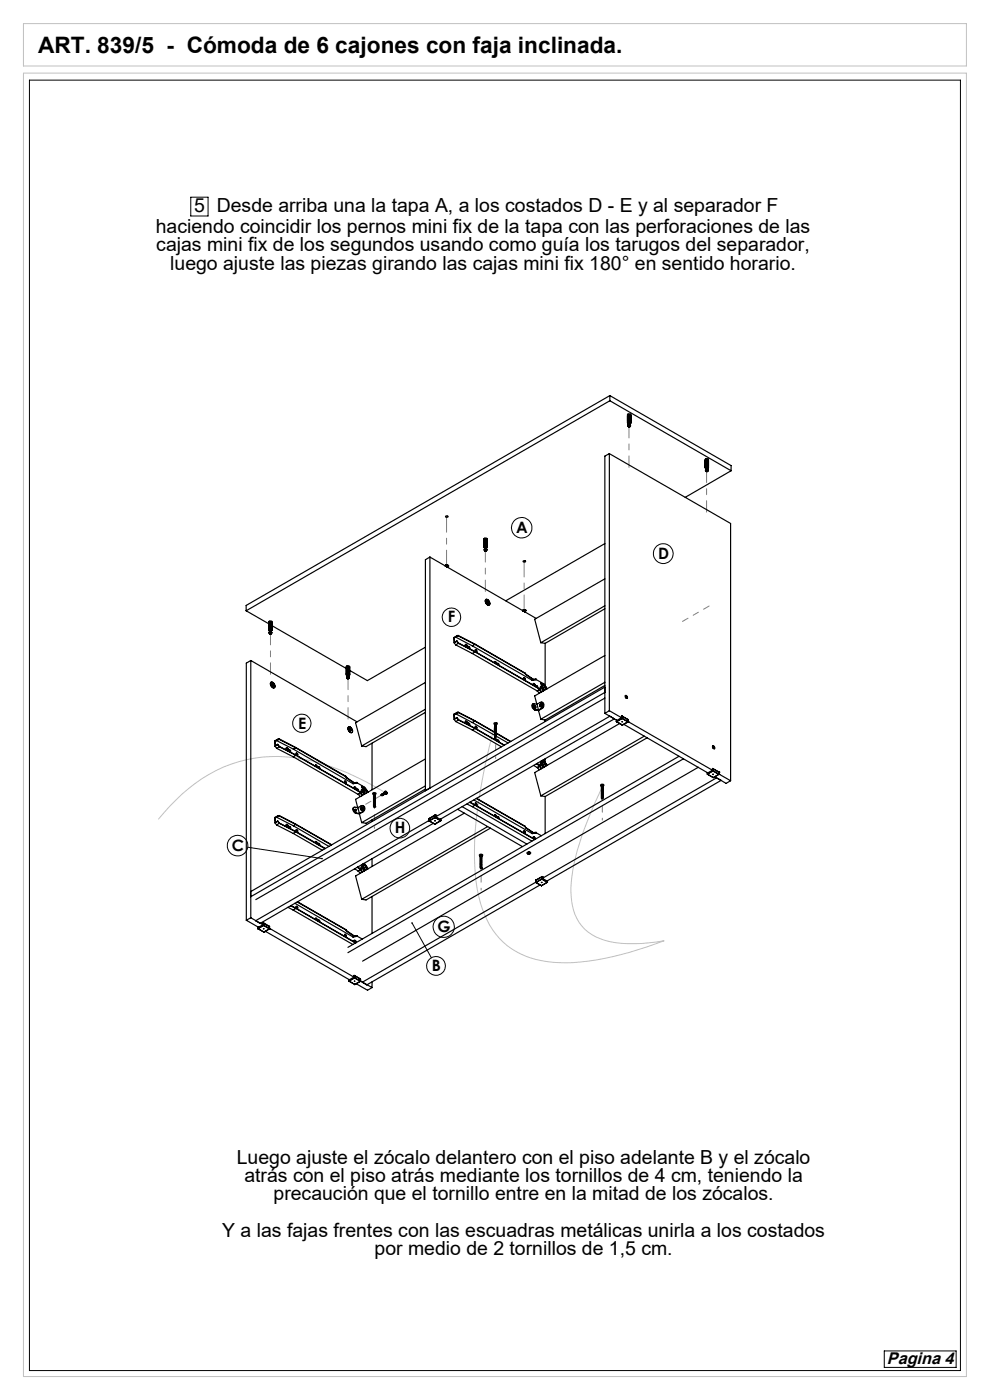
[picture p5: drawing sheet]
<svg xmlns="http://www.w3.org/2000/svg" width="210mm" height="297mm" viewBox="0 0 210 297" stroke-linecap="round" stroke-linejoin="round" font-family="sans-serif">
<path d="M5 15.5h200v276.5h-200zM5 5h200v9h-200zM105 153.7a113.4 113.4 0 0 0-4.4 26.6 31.2 31.2 0 0 0 3.3 15.9 16.2 16.2 0 0 0 13.4 7.9 51.3 51.3 0 0 0 19.8-3.2l3.8-1.3a26.3 26.3 0 0 1-13.6-.5 9.3 9.3 0 0 1-6.1-8.7 32.8 32.8 0 0 1 2.1-12.8l2-5.2 2.6-5.7M81.7 168.2a51 51 0 0 0-19.1-7.4 29.2 29.2 0 0 0-25.2 8.9l-3.8 4.1" fill="none" stroke="#c0c0c0" stroke-width=".21"/>
<g fill="none" stroke="#000" stroke-width=".21">
<path d="M6.2 17h197.5v273.8h-197.5zM40.5 41.8h3.6v4h-3.6zM52.6 179.7l15.7 2.4M87.4 195.8l4.1 7.4M187.6 286.6h15.2v3.5h-15.2z"/>
<circle cx="110.7" cy="112" r="2.17"/>
<circle cx="140.7" cy="117.4" r="2.1"/>
<circle cx="95.8" cy="130.9" r="1.95"/>
<circle cx="64" cy="153.4" r="1.94"/>
<circle cx="50.4" cy="179.4" r="2.18"/>
<circle cx="84.8" cy="175.7" r="2.08"/>
<circle cx="94.1" cy="196.6" r="2.25"/>
<circle cx="92.5" cy="204.9" r="1.98"/>
</g>
<path d="M133.4 99.2v-8.7M149.9 108.7v-8.7M103 125.5v-8.7M57.4 143.1v-8.7M73.8 152.6v-8.7" fill="none" stroke="#808080" stroke-width=".21" stroke-dasharray="15.2 1.3 1.3 1.3" stroke-dashoffset="12.8"/>
<path d="M105.1 156.3v4.6M79.4 171.2v4.6M127.8 169.4v4.6M102.1 184.2v4.6" fill="none" stroke="#808080" stroke-width=".21" stroke-dasharray="15.2 1.3 1.3 1.3" stroke-dashoffset="14.8"/>
<path d="M144.8 131.8l5.6-3.2M80.9 168.7l-5.6 3.2" fill="none" stroke="#808080" stroke-width=".21" stroke-dasharray="15.2 1.3 1.3 1.3" stroke-dashoffset="13.9"/>
<path d="M94.7 120v-10.4M111.2 129.5v-10.4" fill="none" stroke="#808080" stroke-width=".21" stroke-dasharray="15.2 1.3 1.3 1.3" stroke-dashoffset="11.9"/>
<path d="M87.3 195.7a.16 .16 0 0 0 0 .2 .16 .16 0 0 0 .3-.1 .16 .16 0 0 0-.2-.2v.2zM68.2 182v.2l.2 .1 .1-.1-.2-.1h.2z" fill="#000"/>
<g fill="none" stroke="#000" stroke-width=".25">
<path d="M129.3 96.2l-1 .6v54.5M129.3 96.2l25.7 14.9v54.5M129.3 96.2v54.6M129.4 85l-77.2 44.6M129.4 85l25.7 14.9M129.4 83.9v1.1M129.4 83.9l-77.2 44.5v1.2M129.4 83.9l25.7 14.9v1.1M133.1 89.7l.3 .2h-.2a.21 .21 0 0 1 .3-.3 .21 .21 0 0 1 .2 .3l.1-.2M133.1 89.7v-1.8l.2-.1h.3l.2 .2v1.7M133.1 89.7l.1-.1a.4 .4 0 0 1 .6 .1M133.2 90.4l.2 .2h.2l.1-.2"/>
<path d="M133.2 90.2l.2-.2 .3 .1v.1M133.2 88.2h-.1l.3-.2v1.3l-.3 .2M133.2 90.4l.3-.2 .2 .2M133.2 90.2l.3-.1 .2 .1M133.2 88.2v1.2M133.2 90.2v.2M133.4 90.1v-.4h.2v.4M133.4 88.1l-.2 .1M133.4 90.4h.1M133.5 90.5h-.1M133.5 90.4h.1M133.5 90.4v.1"/>
<path d="M133.6 88l.2 .2v1.3l-.2-.2zM133.6 88.1l.1 .1M133.7 88.2v1.2M133.7 90.2v.2M133.8 88.2h-.1M149.6 99.2l.2 .2-.1-.2h.4v.2l.2-.2M149.6 99.2l.1-1.8a.37 .37 0 0 1 .6 .1v1.7M149.6 99.2l.3-.2 .4 .2M149.6 99.9l.3 .2 .3-.2M149.6 99.7l.4-.2 .2 .2M149.6 97.7l.2-.2v1.3l-.2 .2M149.6 99.9l.2-.2 .4 .2"/>
<path d="M149.6 99.7l.2-.1 .4 .1M149.6 97.7v1.2M149.6 99.7v.2M149.8 99.9l.3 .1h-.2zM149.8 99.6l.1-.4 .2 .1v.3M149.8 97.6l-.2 .1M149.8 100h.1M149.8 99.9h.1M149.9 99.9l-.1 .1M149.9 99.9v.1M149.9 99.9h.2l-.3 .1M149.9 100h.1"/>
<path d="M150 99.9v.1M150 100h.1M150 97.6l.2 .1M150.2 97.7l-.2-.2v1.3l.3 .2M150.2 97.7v1.2M150.2 99.7v.2M155.1 99.9l-9.8 5.6M90.2 118.7l1-.5v49l-1 .5zM91.2 118.2l22.5 13M94.5 120h.1M94.5 120v.1M94.5 119.9h.1"/>
<path d="M94.5 119.9v.1M94.5 109.5h.1a.23 .23 0 0 1 .3-.1 .23 .23 0 0 1 .1 .3h-.1a.22 .22 0 0 1-.3 .1 .22 .22 0 0 1-.1-.3zM94.5 119.9v.2M94.6 119.9h.1M94.6 119.9v.3M94.7 119.9h.1M94.7 119.9h-.1M94.7 119.9v.3M94.8 119.9h.1M94.8 119.9v.4M94.8 119.9l.1 .4M94.9 119.9h.1"/>
<path d="M94.9 119.9v.4M102.6 116.1l.3 .2-.1-.1a.21 .21 0 0 1 .2-.2 .21 .21 0 0 1 .2 .3l.2-.2M102.6 116.1l.1-1.8a.41 .41 0 0 1 .7 0v1.8M102.6 116.1l.1-.2a.4 .4 0 0 1 .7 .2M102.7 114.5l.2-.1v1.3l-.2 .1zM102.7 114.5v.1M102.7 116.7l.2 .2 .4-.2M102.7 116.6l.2-.2h.3l.1 .2M102.7 116.7l.3-.1 .3 .1M102.7 116.6l.2-.2 .4 .2M102.7 114.6v1.1M102.7 116.6v.1"/>
<path d="M102.9 116.4v-.3h.3v.3M102.9 116.7h.1M102.9 116.7v.1M102.9 114.5l-.2 .1M102.9 116.7l.2 .2M102.9 116.8h.1M103 116.8l.1 .1M103 116.7v.1M103.1 114.5l.2 .1M103.1 116.8v.1M103.3 114.6l.1-.1-.3-.1v1.3l.3 .1M103.3 114.6v1.1"/>
<path d="M103.3 116.6v.1M110.9 119.1l.2-.1a.24 .24 0 0 1 .2-.1 .24 .24 0 0 1 .1 .3h-.3zM128.3 115.3l-21 12.2M52.2 129.6l4.8 2.7M57 133.6l.2 .3M57 133.6v-1.7l.3-.2 .4 .2v1.7M57 133.6a.41 .41 0 0 1 .7 0M57.1 134.3l.2 .2 .3-.2M57.1 134.2l.1-.2 .4 .2M57.1 132.1l.2-.1v1.2l-.3 .2M57.1 134.3l.2-.1 .3 .1M57.1 134.2l.2-.2 .3 .2"/>
<path d="M57.1 132.1v1.2M57.1 134.2v.1M57.2 134.3h.3v.1l-.3 .1zM57.2 134l.1-.4 .2 .1v.3M57.2 133.8l-.1-.1 .2-.1 .3 .1-.1 .1M57.3 132l-.2 .1M57.3 134.4v.1M57.3 134.4l-.1-.1 .2 .2M57.3 134.3v.1M57.4 134.4l-.1 .1M57.4 134.4v.1M57.4 134.4l.1-.1z"/>
<path d="M57.4 134.3v.1M57.5 132l.1 .1M57.6 132.1l-.1-.1v1.2l.2 .2M57.6 132.1v1.2M57.6 134.2v.1M57.7 133.6l-.2 .3M57.7 132.7l15.7 9.1M90.2 137.3l-12.3 7.1-3.7-2.2M94.4 120h.1M94.5 120h-.1M94.9 120l.1 .4M95 120h.1"/>
<path d="M96.3 136.4l.4 .4M96.3 135.3l.1 .9 .5-.2M96.7 136.8l3.5 1.8M96.7 135.2l-.4 .1M96.7 135.2l3.5 1.8M96.9 134.9v.1M96.9 134.9l-.6 .4v1.1M96.9 135l-.6 .3M96.9 134.9l.3-.1 3.5 1.8 10.6 6.2M96.9 136.1l.4 .4M96.9 136v.1M96.9 136l.4 .4 3.5 1.8 13.7 8"/>
<path d="M96.9 136.1l-.6 .3M97.2 134.9l3.5 1.8M97.2 134.9l-.3 .1M97.2 134.9l-.5 .3M97.3 136.5l3.5 1.8M97.3 136.5l-.6 .3M98.7 136.9l.1 .1M98.7 136.9l.4 .2M98.8 137.2a.23 .23 0 0 1-.2-.3 .23 .23 0 0 1 .4-.2l.2 .4-.1 .2M99 136.8v.4l-.1-.1M99 136.8v.2M99 137l.1 .1"/>
<path d="M99 137h-.1M99 136.8l-.1 .1M99 137.1h.1M99.1 137.1h-.1M99.3 137.2l.3 .3M99.4 137.4h.1M99.4 137.4l.1 .1M99.4 137.2l-.1 .1M100.2 137l12.7 7.3M100.2 138.6l13.7 8M100.7 136.7l10.6 6.1M100.7 136.7l-.5 .3"/>
<path d="M100.8 138.3l13.7 7.9M100.8 138.3l-.6 .3M100.8 137.8l.3 .3M101.1 138.1v.3M101.1 138.1l-.2-.3-.1 .5M101.1 138.1h.1M103 127.2a.74 .74 0 0 1 .7 .4 .74 .74 0 0 1 0 .8l-.4-.2a.81 .81 0 0 1-.3-1zM103.1 127.2a.78 .78 0 0 1 .6 1.2 .82 .82 0 0 1-.6-1.2zM103.3 127.7l.1 .2 .1-.1M103.3 127.4l.1-.2 .1 .3zM103.4 127.6v.2M103.4 127.8h.1"/>
<path d="M103.4 127.3l.1 .2M103.5 127.6l-.1-.1-.1 .2M103.5 127.6v.1M103.5 127.7l.1 .1M103.5 127.8l-.1 .1M103.5 127.6l-.2 .1M103.5 127.7l-.1 .1M103.5 127.8v.1M103.6 127.8h-.1M110.9 129.5h.1M111 129.5h.1M111 129.4v.2"/>
<path d="M111 129.4h.1M111.1 129.4h.1M111.1 129.4l-.2 .1M111.1 129.4v.3M111.2 129.4h.1M111.2 129.4v.3M111.2 129.4h-.1M111.2 129.4l.2 .1v.4M111.3 129.4h.1M111.3 129.4v.4M111.3 129.5h.1M111.4 129.5h.1"/>
<path d="M111.4 129.5v.3M111.4 129.6h.1M114.7 136.3l.9 .2M115.6 136.5v9M128.3 139.1l-14.9 8.5 .5 1.8M128.3 128.5l-13.6 7.8M128.3 129.1l-12.7 7.4M128.3 122.8l-14.9 8.6 1.3 4.9M53.2 140.1v54.6M53.2 140.1l-1 .6v54.5M53.2 140.1l22.5 13M57.4 144.8a.69 .69 0 0 1 .8 .3 .69 .69 0 0 1-.1 .8l-.4-.1-.3-.4z"/>
<path d="M57.5 144.7a.78 .78 0 0 1 .6 1.2h-.1a.84 .84 0 0 1-.5-1.2zM57.7 145.2h.1zM57.7 145.3h.1M57.7 145.2v.1M57.7 145l.2-.2 .1 .3zM57.8 145.5l.1-.1v.2zM57.8 145.2h.1M57.8 145.3l.2 .1M57.8 144.8l.1 .3M57.9 145.1h-.1v.4M57.9 145.1v.2M57.9 145.3l.1 .1"/>
<path d="M57.9 145.1l-.1 .1M57.9 145.3h-.1M58 145.4h.1M58 145.4h-.1M58.3 158.3l.4 .4M58.3 157.2l.1 1 .5-.3M58.7 158.7l3.5 1.8M58.7 157.1l-.4 .1M58.7 157.1l3.5 1.8M58.9 156.8v.1M58.9 156.8l-.6 .4v1.1M58.9 156.9l-.6 .3"/>
<path d="M58.9 156.8l.3-.1 3.5 1.9 10.6 6.1M58.9 157.9v.1M58.9 158l.4 .4M58.9 157.9l.4 .5 3.5 1.8 13.8 7.9M58.9 158l-.6 .3M59.2 156.8l3.5 1.8M59.2 156.8l-.3 .1M59.2 156.8l-.5 .3M59.3 158.4l3.5 1.8M59.3 158.4l-.6 .3M60.8 158.8v.1M60.8 158.9l.1 .1"/>
<path d="M60.8 159.1a.26 .26 0 0 1-.2-.3 .26 .26 0 0 1 .3-.2l.3 .4-.1 .3M60.8 158.7h.2a.21 .21 0 0 1 .2 .3 .21 .21 0 0 1-.2 .2l-.3-.3zM60.9 159h.2M61 158.8v.3l-.1-.1M61 158.8v.1M61 158.9l.1 .1M61 158.9l-.1 .1M61 158.8h-.1M61 159h.1M61.1 159h-.1M61.3 159.1l.3 .4M62.2 158.9l12.7 7.4"/>
<path d="M62.7 158.6l10.6 6.2M62.7 158.6l-.5 .3M62.8 159.8l.3 .3M73.4 143.2l.3 .2-.1-.1a.22 .22 0 0 1 .2-.3 .22 .22 0 0 1 .2 .3l.2-.1M73.4 143.2l.1-1.8a.44 .44 0 0 1 .7 0v1.8M73.4 143.2l.3-.3h.3l.2 .3M73.6 143.8l.1 .2 .4-.2M73.6 143.6l.2-.1 .3 .1M73.6 141.7l-.2-.1 .3-.1v1.3l-.3 .1M73.6 143.8l.2-.2 .3 .2M73.6 143.6l.1-.1 .4 .1M73.6 141.7v1.1"/>
<path d="M73.6 143.6v.2M73.7 143.5v-.3h.2v.3M73.7 143.8h.1M73.7 143.8l.1 .1M73.7 141.5l-.1 .2M73.7 143.9v.1M73.8 143.9l-.1 .1M73.8 143.8v.1M73.8 143.9l.1 .1M73.8 143.9h.1M73.8 154.3a.68 .68 0 0 1 .8 .3 .68 .68 0 0 1 0 .8h-.1a.98 .98 0 0 1-.7-1.1zM73.9 154.3a.67 .67 0 0 1 .7 .3 .67 .67 0 0 1-.1 .8l-.6-.4z"/>
<path d="M73.9 143.9v.1M73.9 143.8v.1M73.9 141.5l.3 .1v1.3l-.3-.1zM73.9 141.5l.2 .2M73.9 143.8h.1M73.9 143.8l-.1 .1M74.1 141.7v1.1M74.1 143.6v.2M74.2 141.6l-.1 .1M74.3 154.7h-.2l.2 .3v-.1M74.3 154.7h.1M74.3 154.7l-.1 .1"/>
<path d="M74.3 154.3l.1 .2M74.3 154.3l.1 .3-.2-.2zM74.3 154.7v.1M74.3 154.8l.1 .1M74.3 154.8l.2 .1M74.3 154.9v.1M74.3 154.8h.1M74.4 154.9h.1M74.5 154.9h-.2M74.5 154.9h-.1M78.9 157.7v9.8M90.2 150.5l-13.5 7.8"/>
<path d="M90.2 144.8l-14.8 8.5 1.3 5M90.2 151.1l-12.6 7.3-.9-.1M96.3 152.6l.4 .5M96.3 151.5l.1 1 .5-.3M96.7 153.1l3.5 1.8M96.7 151.4l-.4 .1M96.7 151.4l3.5 1.9M96.9 151.2v.1M96.9 151.2l-.6 .3v1.1M96.9 151.3l-.6 .2M96.9 151.2l.3-.1 3.5 1.8 4.3 2.4M96.9 152.2l-.6 .4"/>
<path d="M96.9 152.2l.4 .5M97.2 151.2l3.5 1.8M97.2 151.2l-.3 .1M97.2 151.2l-.5 .2M97.3 152.7l3.5 1.8M97.3 152.7l3.5 1.8 6.2 3.6M97.3 152.7l-.6 .4M98.7 153.1l.1 .1M98.7 153.1l.4 .2M98.8 153l.2 .1a.2 .2 0 0 1 .1 .2 .2 .2 0 0 1-.2 .2zM98.8 153.5v-.1a.23 .23 0 0 1-.2-.3 .23 .23 0 0 1 .4-.1l.2 .3-.1 .3M99 153.1v.4l-.1-.2"/>
<path d="M99 153.2l.1 .1M99 153.1v.1M99 153.2l-.1 .1M99 153.1h-.1M99 153.3h.1M99.1 153.3h-.1M99.3 153.4l.3 .4M99.4 153.6h.1M99.4 153.6l.1 .2M99.4 153.4l.2 .1v.3l-.2-.1zM99.4 153.5h-.1M100.2 153.3l4.8 2.7"/>
<path d="M100.2 154.9l6.2 3.5M100.7 153l4.3 2.4M100.7 153l-.5 .3M100.8 154.5l-.6 .4M100.8 154.5l6.1 3.6M100.8 154.1l.3 .3M101.1 154.4v.3M101.1 154.4l-.2-.3-.1 .4M101.1 154.4h.1M104.8 153.4l.1-.1a.29 .29 0 0 1 .4 0 .29 .29 0 0 1 .1 .4h-.2l.1-.1h-.2l-.1 .1zM104.9 140.4l.3 .4 .1-.1a.22 .22 0 0 0-.1-.3 .22 .22 0 0 0-.3 .1l.1 .1M104.9 156.6l.3 .5 .1-.3a.21 .21 0 0 0-.2-.2 .21 .21 0 0 0-.2 .1l.1 .2"/>
<path d="M105 156.3h.1M105 156.1l.3-.1-.3 .1v.1M105 155.8l.3-.1a.16 .16 0 0 0-.3 0 .16 .16 0 0 0 0 .2h.3h-.3l.2 .1M105 155.6h.3l-.2-.1-.1 .2M105 155.4l.3-.1h-.3l.1 .2h.2l-.2-.1-.1 .2 .2-.1M105 155h.3a.16 .16 0 0 0-.3 0 .16 .16 0 0 0 0 .2h.3l-.1-.1-.2 .1 .2 .1M105 154.9h.3l-.2-.1-.1 .2M105 154.6l.3-.1-.3 .1v.2l.3-.1h-.3v.2l.2-.1M105 154.3l.3-.1a.16 .16 0 0 0-.3 0 .16 .16 0 0 0 0 .2h.3l-.1-.1-.2 .1 .2 .1M105 154.2l.3-.1h-.2l-.1 .2M105 153.9l.3-.1a.17 .17 0 0 0-.3 0 .17 .17 0 0 0 0 .2l.3-.1-.3 .1v.1h.2M105 153.6h.2l-.2 .2z"/>
<path d="M105 156.3h.2M105.2 156.3l.1-.1-.2-.1-.1 .2M105.2 156.1l-.2 .1M105.2 155.8l-.2 .1M105.2 155.7h-.2M105.2 155.4h-.2M105.2 155l-.2 .1M105.2 154.9l-.2 .1M105.2 154.7h-.2M105.2 154.3l-.2 .1M105.2 154.2h-.2M105.2 153.9h-.2"/>
<path d="M105.2 153.7v.1M105.2 154.3h.1M105.2 155v.1M105.2 155.4h.1M105.2 155.8h.1M105.2 156.1h.1M105.3 155.5l3 1.8M105.3 156.2l2.5 1.4M105.3 155.6l3 1.7M105.5 140.7l.3 .4a.24 .24 0 0 0 0-.3 .24 .24 0 0 0-.3 0l.1 .2M105.5 157l.3 .4v-.2l-.2-.3v.4M111.1 143.8l.3 .3"/>
<path d="M111.3 142.8h.1M111.3 142.8l.2 .3M111.3 142.8l.2 .2M111.4 144.1v.2M111.4 144l-.2-.2-.1 .4M111.4 144v.4M111.4 144v.1M111.5 143l1.6 1.1 .6-.1v.2l-.8 .1M111.5 143.1l1.6 1.1M111.5 143v.1M113.1 149.3a.76 .76 0 0 0-.2 .8 .76 .76 0 0 0 .6 .5M113.1 145.3v-.2a.36 .36 0 0 1 .4 .1 .36 .36 0 0 1 0 .4"/>
<path d="M113.1 144.2l.6-.1 1.6 1 .3 .4M113.1 144.2l-.2 .1M113.2 145.4v-.3l.2 .1 .1 .4M113.2 145.2l.1 .1zM113.2 145.3h.1M113.2 149.6a.34 .34 0 0 1 .4 .2 .34 .34 0 0 1-.1 .4l-.2-.1zM113.3 149.9h.1M113.3 145.4v.1M113.3 145.3l.2 .1M113.3 149.9l.2 .2v-.1M113.3 149.7l.2 .2zM113.3 145.2v.2"/>
<path d="M113.3 145.2v.1M113.3 145.3h.1M113.3 145.2h.1M113.4 149.9h.2l-.1 .1M113.4 149.9h-.1M113.4 149.9h.1M113.4 145.4h.1M113.5 150.6l.7 .1M113.5 150h-.1M113.5 145.4h-.1M113.6 150.5l-.1 .1M113.6 150.5l.6 .1"/>
<path d="M113.7 145.6l.1-.2 .2 .2v.3M113.7 145.6l.1 .1M113.8 145.7h.1M113.8 145.7l.1 .1M113.8 145.5l.2 .3M113.9 145.5l-.2 .1M113.9 149.4l-.6-.1a.69 .69 0 0 0-.3 .7 .69 .69 0 0 0 .6 .5M113.9 149.4l.7-.4a.65 .65 0 0 1 .7 .5 .65 .65 0 0 1-.4 .7M113.9 149.4l.3 1.2M113.9 146.6h.1M114 146.6l.4 .5M114.2 150.7l.5 1.9"/>
<path d="M114.5 146.2v.1M114.5 146.2l.2 .7-.2-.6M114.5 146.2h.1M114.5 146.2l-.6 .4M114.5 146.3l-.5 .3M114.7 144.9h.1l.2 .3a.2 .2 0 0 1-.3 0 .2 .2 0 0 1 0-.2zM114.7 144.9l.2 .4M114.7 149.6l-.1 .2 .1-.1M114.7 149.7l.1 .1M114.7 149.5l.1 .1M114.7 152.6l.9 .1M114.8 149.6h.1l-.1 .2"/>
<path d="M114.8 149.6l-.1-.2v.2M114.8 149.6l-.1 .1M114.8 149.6h-.1M114.9 149a.7 .7 0 0 1 .5 .6 .7 .7 0 0 1-.4 .7M114.9 150.2l-.7 .4M114.9 150.2l.1 .1M115 150.3l-.8 .4M115.1 145.4a.81 .81 0 0 0-.2 1.4M115.1 145.5a.84 .84 0 0 1 .8 .7M115.1 145.3l.1-.1 .2 .2M115.1 145.2l.2 .1M115.4 145.9a.3 .3 0 0 0-.2 .3 .3 .3 0 0 0 .3 .2"/>
<path d="M115.6 152.7v.4M115.7 146.3a.29 .29 0 0 0-.1-.3 .29 .29 0 0 0-.3-.1l.2 .5M116 146.2a.67 .67 0 0 0-1-.6v.5l.3 .5M116 146.1v-.1a.64 .64 0 0 0-.4-.5 .64 .64 0 0 0-.7 .1v.5l.3 .5M128.3 151.3l2.6 1.5 .9-.5M128.3 144.7l-13.6 7.9M128.3 145.4l-12.7 7.3M128.3 146.9l-75.1 43.3M128.3 145.8l-75.1 43.4M128.3 148.1l-74 42.7M129.3 150.8l-1 .5M129.3 150.8l2.5 1.5"/>
<path d="M130.7 153.1h.1M130.7 152.7v.4M130.8 153.1h.1M130.8 153.1l1.2 .7M130.8 152.7v.4M131.4 153.5l-18 10.4 1.3 4.9M131.8 151.9l.1 .1M131.8 151.9v.4M131.9 151.9h-.1M131.9 152.4h.1M131.9 152h.1M131.9 153.1l.1 .1z"/>
<path d="M131.9 151.9l.1 .1M131.9 151.9l1.3 .8M131.9 152v.4M131.9 152.4l-1.1 .7M132 152.4h.1M132 152v.4M132 152.4l1.2 .7M132 152.4l-1.2 .7M132 153.8h.1M132.3 153.7l17.8 10.3 1-.6M132.6 147.6l.4 .3v.3M132.7 147.5l.3 .1a.25 .25 0 0 1 .1 .3 .25 .25 0 0 1-.2 .2l-.3-.3z"/>
<path d="M132.7 147.8l.2 .2zM132.9 147.9l-.1 .1M133.2 152.6v.1zM133.2 153.1v.1M133.2 153.1l-1.2 .7M133.2 153.2l-1.2 .6M133.2 153.1h.1M133.2 152.7v.4M133.2 153.1l17.9 10.3M136.7 156.2l-22 12.6M137.3 156.5l-21.7 12.5M151.2 158.3l.3 .2v.4"/>
<path d="M151.2 158.2l.3 .1a.25 .25 0 0 1 .2 .3 .25 .25 0 0 1-.3 .2l-.3-.3zM151.3 158.4v.3l.1-.1M151.3 158.4l.1 .2M151.3 158.4l-.1 .1M151.4 158.6h-.1M58.3 174.6l.4 .4M58.3 173.5l.1 .9 .5-.2M58.7 175l3.5 1.8M58.7 173.4l-.4 .1M58.7 173.4l3.5 1.8M58.9 173.1l-.6 .3v1.2M58.9 173.1v.1"/>
<path d="M58.9 173.2l-.6 .3M58.9 173.1l.3-.1 3.5 1.8 7.6 4.4M58.9 174.2l.4 .5M58.9 174.2h.1M58.9 174.2l.4 .4 3.5 1.8 6.2 3.6M58.9 174.2l-.6 .4M59.2 173.1l3.5 1.8M59.2 173.1l-.3 .1M59.2 173.1l-.5 .3M59.3 174.7l3.5 1.8M59.3 174.7l-.6 .3M60.8 175.1v.1"/>
<path d="M60.8 175.2h.1M60.8 175.4a.26 .26 0 0 1-.2-.3 .26 .26 0 0 1 .3-.2l.3 .4-.1 .2M60.9 175.2l.2 .1M61 175v.4l-.1-.1M61 175v.2M61 175.2l.1 .1M61 175.2h-.1M61 175l-.1 .1M61 175.3h.1M61.1 175.3h-.1M61.3 175.4l.3 .4M62.2 176.8l6.2 3.6"/>
<path d="M62.2 160.5l13.8 8M62.2 175.2l7.6 4.4M62.7 174.9l7.6 4.3M62.7 174.9l-.5 .3M62.8 176.5l6.1 3.6M62.8 176.5l-.6 .3M62.8 160.2l13.8 8M62.8 160.2l-.6 .3M62.8 176l.3 .3M63.1 160.1v.2M63.1 176.3v.3M63.1 176.3l-.2-.3-.1 .4"/>
<path d="M63.1 160l-.2-.3-.1 .5M63.1 160v.4M63.1 176.3h.1M63.1 160v.1M66.9 178.5l.2 .1 .1 .4M66.9 162.3l.2 .1 .1 .3M67 178.8l-.1-.2 .2-.1 .1 .5M67 162.6v-.3a.29 .29 0 0 1 .3 .1 .29 .29 0 0 1-.1 .3M67.5 178.9l.3 .4v-.2l-.2-.2v.3M67.5 162.7l.3 .3M67.6 162.9v-.3l.2 .2v.3M73.1 165.7l.3 .3"/>
<path d="M73.3 164.7v.1M73.3 164.8l.2 .2M73.3 164.7l.2 .3M73.4 166l-.2-.3-.1 .4M73.4 166v.3M73.5 165h.1M73.5 165l1.6 1h.6v.1l-.8 .2M73.5 165l1.6 1.1M75.1 171.3a.73 .73 0 0 0-.2 .7 .73 .73 0 0 0 .6 .5M75.1 167.3v-.1a.22 .22 0 0 1 .1-.3 .22 .22 0 0 1 .3 .2l.1 .4M75.1 166.1l.6-.1 1.7 1 .2 .4M75.1 166.1l-.2 .2"/>
<path d="M75.2 167.3l-.1-.2a.27 .27 0 0 1 .4 .1 .27 .27 0 0 1 0 .3M75.2 167.2v-.1l.1 .2M75.3 171.7l.2 .3M75.3 167.3h.2M75.4 167.1v.3M75.4 167.1v.1M75.4 167.2l.1 .1M75.4 167.2l-.1 .1M75.4 167.1h-.1M75.4 167.4h.1M75.5 172.5l.7 .2M75.5 167.3l-.1 .1"/>
<path d="M75.6 172.5h-.1M75.6 172.5l.6 .1M75.8 167.4l.3 .3-.2-.3h-.2l.1 .3M75.9 171.3l-.6-.1a.69 .69 0 0 0-.3 .8 .69 .69 0 0 0 .6 .5M75.9 171.3l.7-.3a.64 .64 0 0 1 .7 .4 .64 .64 0 0 1-.4 .8M75.9 171.3l.3 1.3M76 168.5h.1M76 168.5l.4 .5M76.2 172.7l.5 1.8M76.6 168.2l-.6 .3M76.6 168.1v.1M76.6 168.2l.1 .6"/>
<path d="M76.7 171.4l.1 .2M76.7 166.8l.2 .4M76.7 171.6l.1 .2zM76.8 171.6l-.2 .1 .3-.3-.1 .2M76.8 171.5h.1M76.9 170.9a.7 .7 0 0 1 .5 .6 .7 .7 0 0 1-.4 .7M76.9 172.2l-.7 .4M76.9 172.2h.1M77 172.2l-.8 .5M77.1 167.3a.81 .81 0 0 0-.2 1.4M77.1 167.4a.76 .76 0 0 1 .8 .7M77.2 167.3l.1-.2 .1 .2"/>
<path d="M77.2 167.2l.1 .1M77.4 167.8a.33 .33 0 0 0-.2 .3 .33 .33 0 0 0 .3 .3M77.7 168.2a.26 .26 0 0 0 0-.3 .26 .26 0 0 0-.4 0l.2 .4M78 168.1a.64 .64 0 0 0-.3-.6 .64 .64 0 0 0-.7 0v.5l.3 .5M78.1 168.1l-.2-.3a.56 .56 0 0 0-.4-.5 .56 .56 0 0 0-.6 .3v.4l.3 .5M78.9 173.9v.4M79.1 168.3l.1-.1a.28 .28 0 0 1 .4-.1 .28 .28 0 0 1 .1 .4l-.1 .1-.2-.2-.2 .2zM79.3 170.8h.3h-.3v.2M79.3 170.7l.3-.1h-.3v.2M79.3 170.4h.3a.18 .18 0 0 0-.3-.1 .18 .18 0 0 0 0 .3 .18 .18 0 0 0 .3-.1h-.3l-.1 .2 .3-.1M79.3 170.1l.3-.1-.4 .1 .2 .2 .2-.1h-.3v.2M79.3 170l.3-.1h-.3v.2"/>
<path d="M79.3 169.6h.3a.18 .18 0 0 0-.3 0 .18 .18 0 0 0 0 .2 .18 .18 0 0 0 .3 0l-.3-.1-.1 .2h.3M79.3 169.4l.3-.1-.4 .1 .2 .1h.2l-.2-.1-.2 .2h.3M79.3 169.2h.3h-.3v.1M79.3 168.9h.3a.18 .18 0 0 0-.3-.1 .18 .18 0 0 0 0 .3 .18 .18 0 0 0 .3-.1h-.4l.1 .2 .2-.1M79.3 168.6l.2 .1 .1-.2-.4 .1 .2 .2 .2-.1h-.2l-.2 .2 .3-.1M79.3 170.3h.2M79.5 171.1v.1M79.5 170.8l-.2 .1M79.5 170.4l-.2 .1M79.5 170.1l-.2 .1M79.5 169.7l-.2 .1M79.5 169.4h-.2"/>
<path d="M79.5 168.6l-.2 .1M79.5 171.1h.1M79.5 171.2h.1M79.5 171v-.1a.17 .17 0 0 0-.2 0 .17 .17 0 0 0 0 .3l.1-.2 .1 .1M79.5 170.7l-.2 .1M79.5 170h-.2M79.5 169.3h-.2M79.5 169h-.2M79.5 168.5l-.2 .1M79.5 168.6v.1M79.5 169.4h.1M79.5 169.7h.1"/>
<path d="M79.5 170.1h.1M79.5 170.4v.1M79.5 170.8v.1M79.6 171.1l-.1 .1M79.6 171.1h-.1M80.9 168.6v.1M81 168.6h-.1M81.1 168.7h-.3l.2 .1 .1-.1M81.1 168.5l.1 .2M81.2 168.4l.1 .2M81.2 168.4h.1M81.4 168.3l.1 .2"/>
<path d="M81.4 168.6h-.3v-.2a.19 .19 0 0 1 .2 .2 .19 .19 0 0 1-.3 .1 .19 .19 0 0 1 0-.3l.1 .3M81.5 168.3l.1 .1M81.5 168.5l-.2 .1-.1-.3 .2 .3M81.6 168.2l.1 .1M81.6 168.2l-.1 .1 .1 .1h.2M81.6 168.2h.1M81.6 167.9a.32 .32 0 0 1 .5 .1 .32 .32 0 0 1-.2 .4zM81.6 168.1l.3 .3M81.6 168.4l-.2 .1v-.3l.1 .3M81.6 168.1v.1M81.6 168v.1M81.7 168.3h.1"/>
<path d="M81.8 168.1h.1M81.8 168h.1M81.8 168.1h-.1l.2 .2M81.8 168l.1 .1M81.8 168v.1M81.8 168.1l.2 .1M81.9 168.1h.1M81.9 168.1h-.1M81.9 168.3h.1M81.9 168.2l.1 .1M81.9 168.2h.1M82 168.2h.1"/>
<path d="M82 168.1l-.1 .1M82 168.1v.1M90.2 166.7l-13.5 7.8M90.2 161l-14.8 8.6 .5 1.7M90.2 167.4l-12.6 7.3-.9-.2M91 174.1l.1 .1M91 173.7h.1M91 173.7v.4M91 174.1l-36.8 21.2 1 .6 36.7-21.2M91.1 174.1v.1M91.1 174.1h-.1M91.1 174.2l1.1 .6"/>
<path d="M91.1 173.7v.4M91.1 174.2h.1M91.1 173.6l-.1 .1M91.1 173.6v.1M92.2 174.1l.1 .1zM92.2 174.8h.1M92.3 173.4v.1M92.3 173.4h.1M92.3 173h.1M92.3 173v.4M92.3 173.4l-1.2 .7M92.3 173l-1.2 .7"/>
<path d="M92.3 172.9h.1M92.3 172.9v.1M92.3 172.9l-1.2 .7M92.3 173.5l1.2 .6M92.3 173.5l-1.2 .7M92.3 173.4l1.2 .7M92.4 172.9l-.1 .1M92.4 172.9h.1M92.4 172.9v.4M92.4 173.3l37-21.4 .9 .6-36.9 21.3zM93.5 174.1h.1M93.5 174.1l-1.3 .7"/>
<path d="M93.5 173.8v.3M93.5 174.1l-1.2 .7M97.1 171.7l13.7 7.9M98 171.1l13.8 8M98.5 172.5l-23.1 13.3 1.3 5M99.1 170.6l1.1 .5M99.6 170.2l1.2 .6M99.7 170.2l13.8 7.9M100.2 171.1l12.6 7.3M100.5 169.7l12.4 7.1M100.8 170.8l-.6 .3M100.8 170.8l12.6 7.3"/>
<path d="M100.8 170.4l.3 .2M101 169.4l10.3 5.9M101.1 170.6v.3M101.1 169.4l10.2 5.9M101.1 170.6l-.2-.3-.1 .5M101.1 170.6v.4M101.1 170.6h.1M103.4 175.4l-26.7 15.4M104 175.7l-26.4 15.2-.9-.1M104.9 172.9l.4 .3-.1-.3-.2-.1v.3M105.5 173.2l.3 .4v-.2l-.2-.2v.3M111.1 176.3l.3 .3"/>
<path d="M111.3 175.3h.1M111.3 175.3l.2 .3M111.3 175.3l.2 .2M111.4 176.6v.2M111.4 176.6a.19 .19 0 0 0-.1-.3 .19 .19 0 0 0-.2 .1v.3M111.4 176.6v.3M111.4 176.6h.1M111.5 175.5v.1M111.5 175.5l1.6 1.1h.6v.1l-.8 .1M111.5 175.6l1.6 1.1M113.1 177.9v-.1a.22 .22 0 0 1 .1-.3 .22 .22 0 0 1 .3 .2l.1 .3M113.1 176.7l.6-.1 1.1 .7"/>
<path d="M113.1 176.7l-.2 .1M113.2 177.9l-.1-.2a.27 .27 0 0 1 .4 0 .27 .27 0 0 1 0 .4M113.2 177.8v-.1l.1 .2M113.2 162.4l.7 .4M113.3 177.9v.1M113.3 177.9h.2M113.3 177.7v.3M113.3 177.7v.1M113.3 177.8l.2 .1M113.3 177.8v.1M113.3 177.7h.1M113.4 177.9h.1"/>
<path d="M113.5 177.9h-.1M113.8 162.1l.7 .4M113.9 162.1l.6 .3M113.9 162.8h.1M114 162.8l.4 .5M114.1 161.9l-.1 .2v-.1M114.5 162.5h.1M114.5 162.4l.2 .7M114.5 162.4v.1M114.5 162.5l-.6 .3M114.5 162.5l.2 .7M114.5 162.5l-.5 .3"/>
<path d="M114.7 168.8l.9 .2M114.9 161.4v.1M115 161.4l-.1 .1h-.1M115.1 161.6a.81 .81 0 0 0-.2 1.5M115.1 161.7a.84 .84 0 0 1 .8 .8M115.1 161.6l.1-.1 .2 .1M115.1 161.5l.2 .1M115.1 161.6h.1M115.2 161.3l.3 .2 .1 .3M115.4 162.1a.33 .33 0 0 0-.2 .3 .33 .33 0 0 0 .3 .3M115.6 161v.8M115.6 169v7.8"/>
<path d="M115.7 162.6a.31 .31 0 0 0-.1-.4 .31 .31 0 0 0-.3 0l.2 .5M116 162.4v-.1a.67 .67 0 0 0-1.1-.5v.5l.3 .5a.59 .59 0 0 1-.3-.6 .59 .59 0 0 1 .4-.5l.5 .3 .2 .4M127.6 169.4h.1M127.7 169.2l.2-.1h-.3v.2M127.7 169l.2-.1h-.3v.2M127.7 168.9l.2-.1a.19 .19 0 0 0-.2-.1 .19 .19 0 0 0-.1 .3M127.7 168.7l.2-.1h-.3v.2M127.7 168.6l.2-.1h-.3v.2M127.7 168.4l.2-.1h-.3v.2M127.7 168.3l.2-.1h-.3v.2M127.7 168.1l.2-.1a.19 .19 0 0 0-.2 0 .19 .19 0 0 0-.1 .2M127.7 168l.2-.1h-.3v.2"/>
<path d="M127.7 167.8l.2-.1h-.3v.2M127.7 167.7l.2-.1h-.3v.2M127.7 167.5l.2-.1-.3 .1v.1M127.7 167.4l.2-.1h-.3v.2M127.7 167.2l.2-.1h-.3v.2M127.7 167.1l.2-.1h-.3v.2M127.7 166.9h.2h-.3v.1M127.7 169.4l.1-.1v.1M127.7 168.8h.1M127.7 168.2h.1M127.7 167.4h.1M127.7 169.4h.1"/>
<path d="M127.7 169.3l.1 .1h-.1zM127.8 169.3l.1-.1a.18 .18 0 0 0-.2 0 .18 .18 0 0 0-.1 .2M127.8 169.2h-.1M127.8 169l-.1 .1M127.8 168.9h-.1M127.8 168.6h-.1M127.8 168.4l-.1 .1M127.8 168.3h-.1M127.8 168h-.1M127.8 167.8l-.1 .1M127.8 167.7h-.1M127.8 167.6h-.1"/>
<path d="M127.8 167.2l-.1 .1M127.8 167.1h-.1M127.8 167h-.1M127.8 166.7v.1M127.8 167.7h.1M127.8 168.4h.1M127.8 169.2h.1M127.9 166.7h-.3v.2M127.9 166.7l-.2 .2M127.9 166.6v.2l.1-.1a.29 .29 0 0 0-.2-.3 .29 .29 0 0 0-.3 .3l.1 .1M127.9 166.6h-.2l-.1 .2M144 160.4l-70.2 40.6"/>
<path d="M145 161l-71.2 41.1M148.1 162.8l-71.2 41.1M150 164.2h.1M150 163.9v.3M150.1 164.2h.1M150.1 163.9v.3M150.1 164.2l1.2 .8M150.1 164.2h-.1M151.1 163.1h.1M151.1 163.1v.3M151.2 163.5h.1M151.2 163.5v.1"/>
<path d="M151.2 163.1h.1M151.2 164.2l.1 .1zM151.2 163.1v.4M151.2 163.5l-1.1 .7M151.2 163.1l1.3 .7M151.2 163.6l1.3 .7M151.2 163.6l-1.1 .6M151.3 163.5l-.1 .1M151.3 163.1v.4M151.3 163.5l3.7 2.1M151.3 163.1l1.2 .7M151.3 165h.1"/>
<path d="M151.6 164.8l2.4 1.4 1-.6M152.5 164.3l-1.2 .7M152.5 164.3h.1M152.5 164.2v.1M152.5 164.2h.1M152.5 163.8h.1M152.5 163.8v.4M52.2 195.2l2.6 1.5 1-.5M53.2 194.7l2.6 1.5M53.2 194.7l-1 .5M54.7 197h.1M54.7 197l1.3 .7"/>
<path d="M54.7 196.7v.3M54.8 197l1.2 .7M55.8 195.8l.1 .1M55.8 195.8v.4M55.8 195.8h.1M55.9 196.3h.1M55.9 196.3v.1M55.9 195.9h.1M55.9 197l.1 .1zM55.9 195.9v.4M55.9 196.3l-1.2 .7M55.9 195.8h-.1"/>
<path d="M55.9 195.8l1.3 .8M55.9 195.8l.1 .1M55.9 196.4l1.3 .7M55.9 196.4l-1.1 .6M56 196.3l-.1 .1M56 195.9v.4M56 196.3l1.2 .7M56 195.9l1.2 .7M56 197.7h.1M56.3 197.6l17.8 10.3 1-.6M57.2 197v.1M57.2 197.1h.1"/>
<path d="M57.2 196.6h.1M57.2 196.6v.4M57.2 197.1l-1.2 .6M57.2 197h.1M57.2 197l17.9 10.3M61.1 192.5l1.1 .6M61.6 192.2l1.2 .5M61.7 192.1l13.8 7.9M62.2 193.1l12.7 7.3M62.5 191.6l12.4 7.2M62.8 192.7l12.6 7.4M62.8 192.7l-.6 .4"/>
<path d="M62.8 192.3l.3 .3M63 191.3l10.3 6M63.1 192.6v.2M63.1 191.3l10.2 5.9M63.1 192.5l-.2-.2-.1 .4M63.1 192.5v.4M63.1 192.5v.1M66.9 194.8l.2 .1 .1 .3M67 195.1l-.1-.3a.27 .27 0 0 1 .4 .1 .27 .27 0 0 1-.1 .4M67.5 195.2l.3 .3-.1-.3h-.2l.1 .2M73.1 198.2l.3 .3M73.3 197.2v.1"/>
<path d="M73.3 197.3l.2 .3M73.3 197.2l.2 .2M73.4 198.5l-.2-.3-.1 .4M73.4 198.5v.3M73.4 198.5h.1M73.5 197.4l1.6 1.1h.6v.1l-.8 .2M73.5 197.6l1.6 1M73.5 197.4v.2M75.1 199.8a.2 .2 0 0 1 0-.3 .2 .2 0 0 1 .3 .1l.2 .4M75.1 198.6h.6l1.1 .6M75.1 198.6l-.2 .2M75.2 199.8a.17 .17 0 0 1-.1-.2 .17 .17 0 0 1 .3 0l.1 .4"/>
<path d="M75.2 199.6v.1zM75.2 199.7l.1 .1M75.2 184.3l.8 .4M75.3 199.8h.2M75.4 199.6v.3M75.4 199.6v.1M75.4 199.7l.1 .1M75.4 199.7l-.1 .1M75.4 199.6h-.1M75.4 199.8h.1M75.5 199.8h-.1M75.8 184l.8 .4"/>
<path d="M76 184.7v.1M76 184.8l.4 .4M76.1 183.8l-.1 .2v-.1M76.6 184.4l.1 .7-.1-.6M76.6 184.4v.1M76.6 184.4l-.6 .3M76.6 184.5l-.6 .3M76.9 183.3v.2M77 183.3l-.1 .2-.1-.1M77.1 183.6a.78 .78 0 0 0-.2 1.4M77.1 183.7a.76 .76 0 0 1 .8 .7M77.2 183.5l.1-.1 .1 .2"/>
<path d="M77.2 183.4l.1 .1M77.2 183.2l.4 .5M77.4 184a.33 .33 0 0 0-.2 .4 .33 .33 0 0 0 .3 .2M77.7 184.5a.26 .26 0 0 0 0-.4 .26 .26 0 0 0-.4 .1l.2 .4M78 184.3v-.1a.54 .54 0 0 0-.4-.5 .54 .54 0 0 0-.6 .2l.3 .8M78.1 184.3l-.1-.1a.7 .7 0 0 0-1.1-.5v.6l.3 .5M78.9 182.2v1.6M78.9 190.2v7.8M101.7 181.3l.3-.1a.25 .25 0 0 1 .3 0 .25 .25 0 0 1 0 .4l-.3-.1-.1 .1-.2-.1zM102 183.9h.2l-.1-.1-.2 .2M102 183.8l.2-.1h-.3v.2M102 183.6l.2-.1h-.3v.2"/>
<path d="M102 183.5l.2-.1h-.3v.2M102 183.3h.2h-.3v.1M102 183.2l.2-.1h-.3v.2M102 183l.2-.1-.3 .1v.1M102 182.9l.2-.1h-.3v.2M102 182.7h.2h-.3v.1M102 182.6l.2-.1h-.3v.2M102 182.4h.2h-.3v.2M102 182.3l.2-.1h-.3v.2M102 182.1h.2h-.3v.1M102 182l.2-.1h-.3v.2M102 181.9l.2-.1h-.3v.2"/>
<path d="M102 181.7l.2-.1h-.3v.2M102 183.8h.1M102 183.1h.1M102 181.7h.1M102.1 184.2h.1M102.1 181.6h.1M102.1 184h-.1M102.1 183.7h-.1M102.1 183.5h-.1M102.1 183.4h-.1M102.1 183.2l-.1 .1M102.1 182.9h-.1"/>
<path d="M102.1 182.8h-.1M102.1 182.6l-.1 .1M102.1 182.5h-.1M102.1 182.3h-.1M102.1 182.1l-.1 .1M102.1 182l-.1 .1M102.1 181.9h-.1M102.1 181.6h-.1M102.1 182.1v.1M102.1 182.9h.1M102.1 183.5h.1M102.1 184.1h.1"/>
<path d="M102.2 184.1l-.1 .2M102.2 184.1l-.1 .1M111.9 180.8a.34 .34 0 0 1 .4-.1 .34 .34 0 0 1 .2 .4h-.1a.3 .3 0 0 1-.4 .1 .3 .3 0 0 1-.1-.4zM112 180.9l.4 .1zM112.2 180.9v.1M113.7 187.2h.1M113.7 186.8h.1M113.7 187.2l1.2 .7M113.7 186.8v.4M113.7 187.1l-36.9 21.3 1 .5 36.7-21.2M113.7 186.7v.1M114.8 187.2h.2z"/>
<path d="M114.9 187.9h.1M114.9 186.5h.1M114.9 186.1h.1M114.9 186.1v.4M114.9 186.5l-1.2 .7M114.9 186.1l-1.2 .7M114.9 186h.1M114.9 186v.1M114.9 186l-1.2 .7M114.9 186.5l1.2 .7M115 186.5h-.1M115 186.1v.4"/>
<path d="M115 186.5l1.1 .6M115 186v.1M115 186h.1M115 186v.3M115 186.3l37-21.3 1 .6-37 21.3zM116.1 187.2l-1.2 .7M116.1 187.2h.1M116.1 187.1v.1M116.1 186.8v.3M116.1 187.1h.1M74 208.1h.1M74 207.8v.3"/>
<path d="M74 208.1l1.2 .7M75.1 207h.1M75.1 207v.3M75.2 206.9l-.1 .1M75.2 207.4h.1M75.2 207h.1M75.2 208.1l.1 .1zM75.2 206.9v.1M75.2 206.9l1.2 .7M75.2 207v.4M75.2 207.4l-1.2 .7M75.2 207.5l-1.2 .6"/>
<path d="M75.2 207.5l1.2 .7M75.2 208.8h.1M75.2 207.4l1.2 .7M75.2 207l1.2 .7M75.6 208.7l2.4 1.4 .9-.6M76.4 207.6v.1M76.4 208.2h.1M76.4 208.2l-1.2 .6M76.4 208.1v.1M76.4 207.7v.4M76.4 208.1h.1M76.5 208.1l-.1 .1"/>
<path d="M76.5 208.1l2.4 1.4M78.9 208.3v1.2"/>
<circle cx="133.5" cy="90.4" r=".14"/>
<circle cx="103" cy="116.8" r=".14"/>
<circle cx="98.9" cy="137.1" r=".23"/>
<circle cx="99.5" cy="137.4" r=".2"/>
<circle cx="61.5" cy="159.3" r=".2"/>
<circle cx="73.8" cy="143.9" r=".14"/>
<circle cx="105.1" cy="156.3" r=".07"/>
<circle cx="113.4" cy="149.9" r=".2"/>
<circle cx="114.7" cy="149.6" r=".21"/>
<circle cx="114.8" cy="149.6" r=".34"/>
<circle cx="60.9" cy="175.2" r=".23"/>
<circle cx="61.5" cy="175.6" r=".2"/>
<circle cx="75.4" cy="171.9" r=".19"/>
<circle cx="76.7" cy="171.6" r=".2"/>
<circle cx="76.8" cy="171.5" r=".32"/>
<circle cx="76.8" cy="167" r=".19"/>
<circle cx="79.4" cy="171.2" r=".08"/>
<circle cx="102" cy="184.2" r=".08"/>
<circle cx="102" cy="184.1" r=".11"/>
</g>
<text font-size="4.8" x="8.1" y="11.2">ART. 839/5 - Cómoda de 6 cajones con faja inclinada.</text>
<g font-size="4.1">
<text x="41.2" y="44.9">5</text>
<text x="46" y="44.9">Desde arriba una la tapa A, a los costados D - E y al separador F</text>
<text x="33" y="49.5">haciendo coincidir los pernos mini fix de la tapa con las perforaciones de las</text>
<text x="33.2" y="53.3">cajas mini fix de los segundos usando como guía los tarugos del separador,</text>
<text x="36.1" y="57.2">luego ajuste las piezas girando las cajas mini fix 180° en sentido horario.</text>
<text x="50.2" y="246.9">Luego ajuste el zócalo delantero con el piso adelante B y el zócalo</text>
<text x="51.8" y="250.8">atrás con el piso atrás mediante los tornillos de 4 cm, teniendo la</text>
<text x="58" y="254.7">precaución que el tornillo entre en la mitad de los zócalos.</text>
<text x="47.1" y="262.4">Y a las fajas frentes con las escuadras metálicas unirla a los costados</text>
<text x="79.5" y="266.3">por medio de 2 tornillos de 1,5 cm.</text>
</g>
<text font-size="3.6" x="188.1" y="289.3">Pagina 4</text>
<g font-size="3.3">
<text x="109.5" y="113.1">A</text>
<text x="139.6" y="118.5">D</text>
<text x="95" y="132">F</text>
<text x="63.2" y="154.6">E</text>
<text x="83.7" y="176.8">H</text>
<text x="49.2" y="180.5">C</text>
<text x="92.8" y="197.8">G</text>
<text x="91.6" y="206">B</text>
</g>
</svg>
